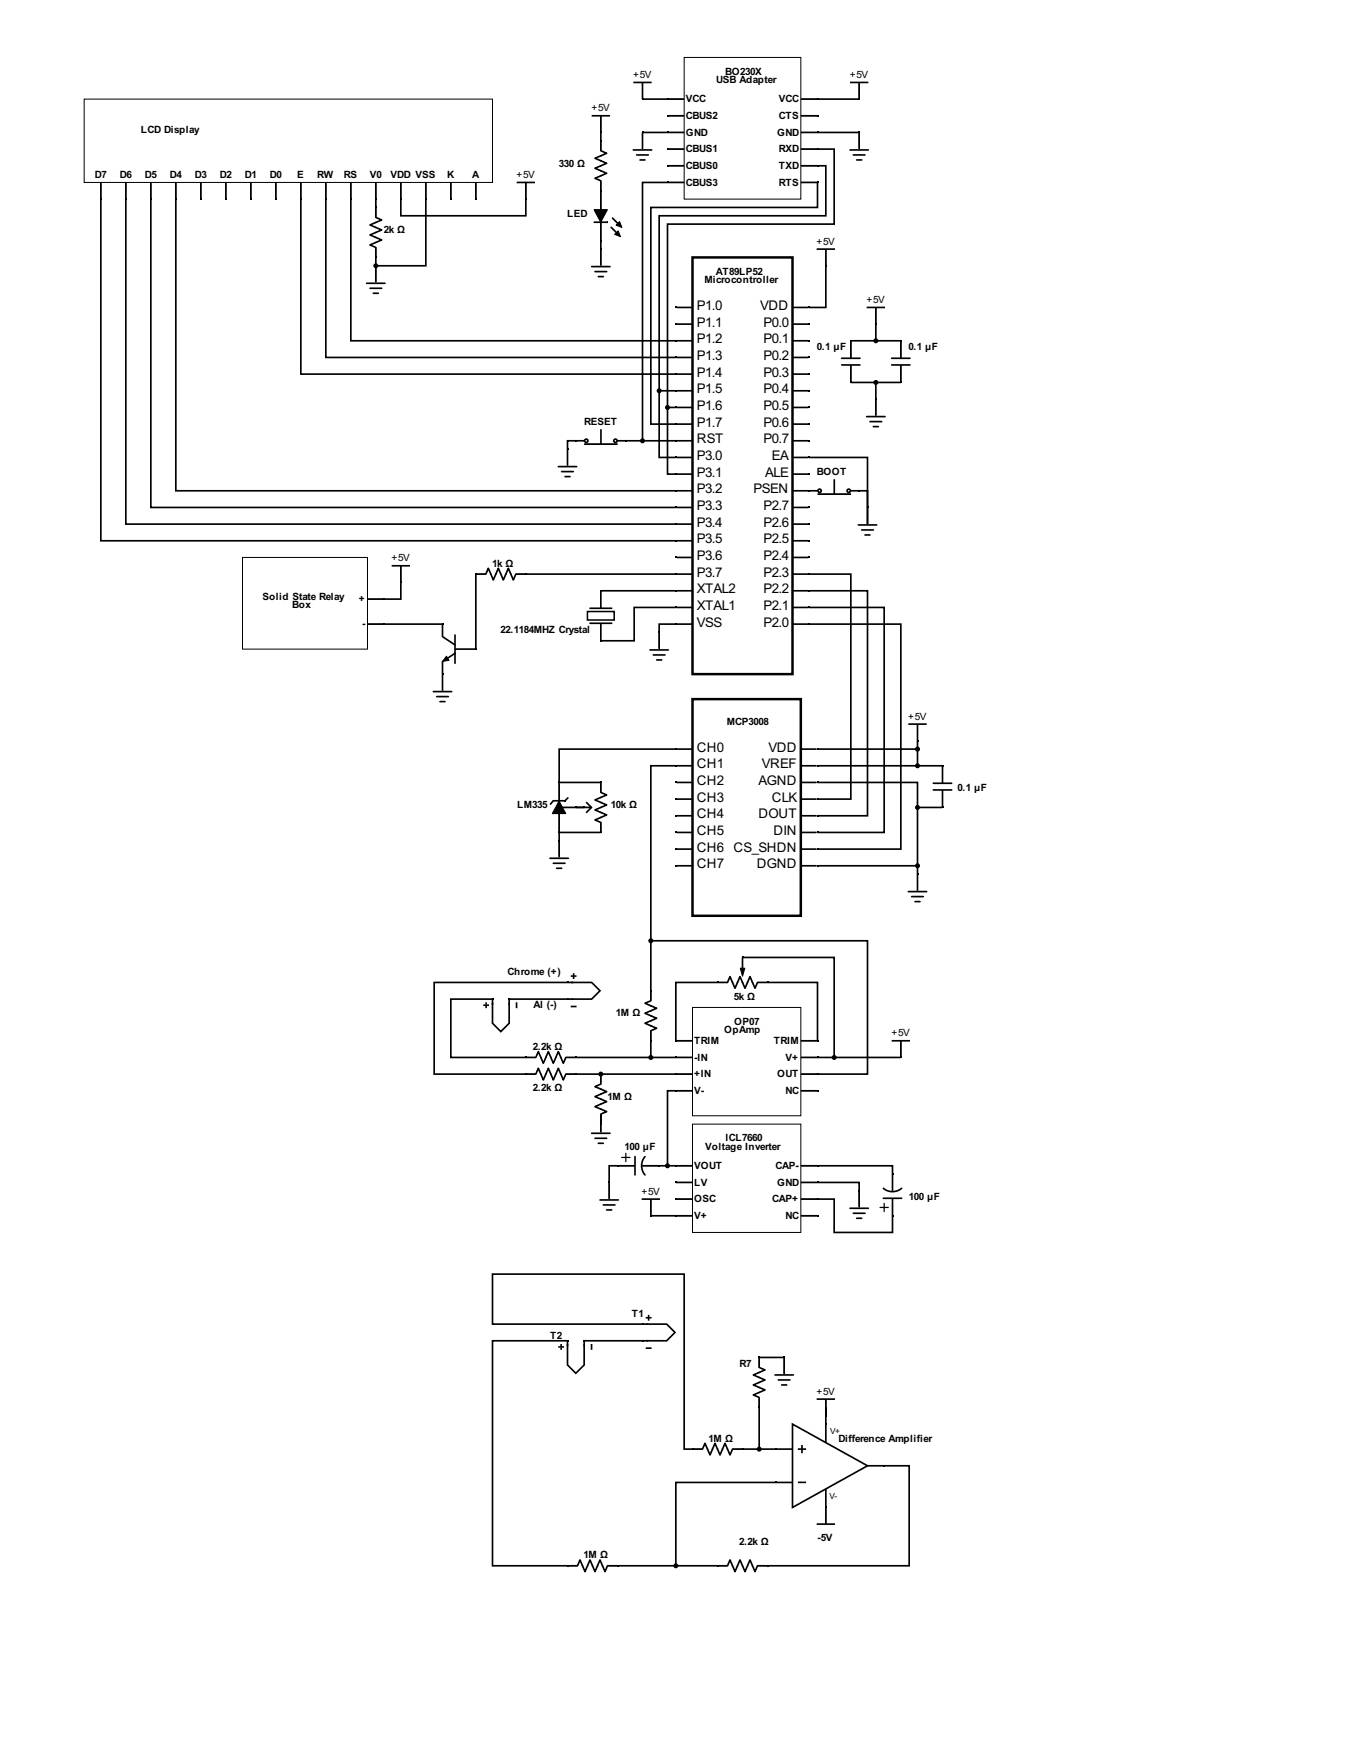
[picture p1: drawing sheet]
<svg xmlns="http://www.w3.org/2000/svg" width="216mm" height="279mm" viewBox="0 0 216 279" stroke-linecap="round" stroke-linejoin="round" font-family="sans-serif">
<path d="M123 235.2h.3v.3h-.3zM123 229.9h.3v.3h-.3zM131 239.2h.2v.2h-.2zM131 225.9h.2v.3h-.2zM140.2 232.6h.3v.2h-.3z" fill="#000"/>
<path d="M125.8 226.1l11.9 6.6-11.9 6.6z" fill="#fff"/>
<g fill="none" stroke="#000" stroke-width=".26">
<path d="M100.7 13.1h2.6M102 15.7h4M102 13.2v2.4M106.1 15.7h2.4M106.1 18.4h2.4M127.3 15.7h2.3M127.3 18.4h2.3M129.8 15.7h6.6M135.1 13.1h2.6M136.4 13.2v2.4M106 29h-4v41h5.3M106.1 21h2.4"/>
<path d="M106.1 23.7h2.4M106.1 26.3h2.4M106.1 29h2.4M127.3 21h2.3M127.3 23.7h2.3M127.3 26.3h2.3M127.3 29h2.3M129.8 29v3.9h-26.5v34.4h4M129.8 23.7h2.6v11.9h-26.4v29.1h1.3M129.8 26.3h1.3v8h-26.5v27.7h2.7M131.1 42.2v6.6h-2.6M88.6 74.1h2.9"/>
<path d="M89.2 74.9h1.8M89.7 75.7h.8M90.1 71.4v2.4M91.4 70h-1.3v1.3M91.5 70h1.2M95.4 68.3v2.1M98.1 70h1.1M99.4 70h2.3M104.6 62.3v10.3h2.7M106 64.9v10.4h1.3M128.5 72.6h9.2v8M136.4 77.9h1.3v5.3"/>
<path d="M107.3 99.1h-2.7v1.3M123.3 235.3h2.4M123.3 230h2.4M125.8 226.1l11.9 6.6-11.9 6.6zM126.8 235.3h1M126.8 230h1M127.3 229.5v1.1M131.1 226.2v2.7M131.1 236.5v2.7M137.7 232.7h2.5"/>
<circle cx="93.1" cy="70" r=".26"/>
<circle cx="97.7" cy="70" r=".26"/>
<circle cx="102" cy="70" r=".26"/>
<circle cx="104.6" cy="62" r=".26"/>
<circle cx="106" cy="64.7" r=".26"/>
</g>
<g fill="none" stroke="#000" stroke-width=".16">
<path d="M102 13.2v2.4M106.1 15.7h2.4M106.1 18.4h2.4M108.6 9.1h18.5v22.5h-18.5zM127.3 15.7h2.3M127.3 18.4h2.3M136.4 13.2v2.4M106.1 21h2.4M106.1 23.7h2.4M106.1 26.3h2.4M106.1 29h2.4M127.3 21h2.3"/>
<path d="M127.3 23.7h2.3M127.3 26.3h2.3M127.3 29h2.3M90.1 71.4v2.4M92.8 70.4h5.2v.2h-5.2z"/>
</g>
<g fill="#000">
<path d="M101.9 15.6h.2v.3h-.2zM105.8 15.6h.3v.3h-.3zM105.8 18.2h.3v.3h-.3zM129.6 15.6h.3v.3h-.3zM129.6 18.2h.3v.3h-.3zM136.3 15.6h.2v.3h-.2zM105.8 20.9h.3v.3h-.3zM105.8 23.5h.3v.3h-.3zM105.8 26.2h.3v.3h-.3zM105.8 28.8h.3v.3h-.3zM129.6 20.9h.3v.3h-.3zM129.6 23.5h.3v.3h-.3z"/>
<path d="M129.6 26.2h.3v.3h-.3zM129.6 28.8h.3v.3h-.3zM107.2 48.7h.2v.2h-.2zM107.2 51.3h.2v.3h-.2zM107.2 54h.2v.2h-.2zM107.2 56.6h.2v.3h-.2zM107.2 59.3h.2v.2h-.2zM128.3 59.3h.3v.2h-.3zM128.3 56.6h.3v.3h-.3zM128.3 54h.3v.2h-.3zM128.3 51.3h.3v.3h-.3zM128.3 48.7h.3v.2h-.3z"/>
<path d="M90 71.2h.2v.2h-.2zM91.3 69.8h.2v.3h-.2zM99.2 69.8h.3v.3h-.3zM107.2 61.9h.2v.3h-.2zM107.2 64.6h.2v.2h-.2zM107.2 67.2h.2v.3h-.2zM107.2 69.8h.2v.3h-.2zM107.2 72.5h.2v.3h-.2zM107.2 75.1h.2v.3h-.2zM107.2 77.8h.2v.2h-.2zM128.3 77.8h.3v.2h-.3zM128.3 75.1h.3v.3h-.3z"/>
<path d="M128.3 72.5h.3v.3h-.3zM128.3 69.8h.3v.3h-.3zM128.3 67.2h.3v.3h-.3zM128.3 64.6h.3v.2h-.3zM128.3 61.9h.3v.3h-.3zM107.2 80.4h.2v.3h-.2zM107.2 83.1h.2v.2h-.2zM107.2 85.7h.2v.3h-.2zM107.2 88.4h.2v.2h-.2zM107.2 91h.2v.3h-.2zM107.2 93.7h.2v.2h-.2zM107.2 96.3h.2v.3h-.2z"/>
<path d="M107.2 98.9h.2v.3h-.2zM128.3 98.9h.3v.3h-.3zM128.3 96.3h.3v.3h-.3zM128.3 93.7h.3v.2h-.3zM128.3 91h.3v.3h-.3zM128.3 88.4h.3v.2h-.3zM128.3 85.7h.3v.3h-.3zM128.3 83.1h.3v.2h-.3zM128.3 80.4h.3v.3h-.3z"/>
<circle cx="102" cy="70" r=".26"/>
<circle cx="104.6" cy="62" r=".26"/>
<circle cx="106" cy="64.7" r=".26"/>
</g>
<path d="M109.9 40.9h15.9v66.1h-15.9z" fill="#fff"/>
<path d="M109.9 40.9h15.9v66.1h-15.9z" fill="none" stroke="#000" stroke-width=".4"/>
<g fill="none" stroke="#000" stroke-width=".26">
<path d="M94.1 18.4h2.6M95.4 18.5v2.4M94.3 35.3h2.2h-.1M95.4 23.9l.9 .4-1.8 .8 1.8 .8-1.8 .8 1.8 .8-1.8 .8 .9 .4M95.4 21v1.3M95.4 22.5v1.3M95.4 28.8v1.4M95.4 30.4v7.7M95.4 38.2v1.3M95.4 39.7v2.4M97 36.1l1.1 1.1M97.2 34.6l1.2 1.1"/>
<path d="M129.8 39.5h2.6M131.1 39.7v2.4M93.9 42.3h2.9M94.5 43.1h1.8M95 43.9h.8M107.4 48.8h2.5M107.4 51.5h2.5M107.4 54.1h2.5M107.4 56.7h2.5M107.4 59.4h2.5M125.8 48.8h2.5M125.8 51.5h2.5"/>
<path d="M125.8 54.1h2.5M125.8 56.7h2.5M125.8 59.4h2.5M133.6 56.9h2.9M133.6 57.9h2.9M135.1 54.2v2.5M135.1 58.1v2.5M137.7 48.8h2.7M139 51.5v2.6h-3.9M139 48.9v2.4M139.3 54.1h3.7M141.6 56.9h2.9"/>
<path d="M141.6 57.9h2.9M143 54.2v2.5M143 58.1v2.5M107.4 62h2.5M107.4 64.7h2.5M107.4 67.3h2.5M107.4 70h2.5M107.4 72.6h2.5M107.4 75.3h2.5M107.4 77.9h2.5M125.8 62h2.5M125.8 64.7h2.5"/>
<path d="M125.8 67.3h2.5M125.8 70h2.5M125.8 72.6h2.5M125.8 75.3h2.5M125.8 77.9h2.5M128.6 77.9h1.1M132.4 76.2v2.1M135.1 60.7h7.9M135.1 77.9h1.2M137.6 66.1h2.9M138.1 66.9h1.9M138.6 67.7h.8"/>
<path d="M139 61v2.4M139 63.5v2.4M93.7 96.6h3.4M95.4 93.9v2.5M95.4 99.1v2.5M107.4 80.6h2.5M107.4 83.2h2.5M107.4 85.8h2.5M107.4 88.5h2.5M107.4 91.1h2.5M107.4 93.8h2.5M107.4 96.4h2.5"/>
<path d="M107.4 99.1h2.5M125.8 80.6h2.5M125.8 83.2h2.5M125.8 85.8h2.5M125.8 88.5h2.5M125.8 91.1h2.5M125.8 93.8h2.5M125.8 96.4h2.5M125.8 99.1h2.5M136.3 83.3h2.9M136.8 84.1h1.8M137.3 84.9h.8"/>
<path d="M137.7 80.7v2.4M103.2 103.2h2.9M103.7 104h1.9M104.2 104.8h.8M104.6 100.5v2.4"/>
<circle cx="139" cy="54.1" r=".26"/>
<circle cx="130.1" cy="77.9" r=".26"/>
<circle cx="134.7" cy="77.9" r=".26"/>
<circle cx="139" cy="60.7" r=".26"/>
</g>
<g fill="#000">
<path d="M95.2 22.2h.3v.3h-.3zM95.2 30.2h.3v.2h-.3zM95.2 39.4h.3v.3h-.3zM95.2 20.9h.3v.3h-.3zM95.2 38.1h.3v.3h-.3zM94.3 33.3h2.1l-1 1.9zM95.4 22.5v1.3zM95.4 28.8v1.4zM97.6 37.2l.5-.6 .4 1zM98.4 35.2l.3 .9-.9-.4zM131 42.1h.2v.2h-.2zM134.9 54h.3v.2h-.3z"/>
<path d="M138.9 51.3h.3v.3h-.3zM142.9 54h.2v.2h-.2zM128.3 77.8h.3v.2h-.3zM134.9 60.6h.3v.2h-.3zM136.3 77.8h.2v.2h-.2zM138.9 63.2h.3v.3h-.3zM142.9 60.6h.2v.2h-.2zM95.2 93.7h.3v.2h-.3zM137.6 80.4h.2v.3h-.2zM95.2 101.6h.3v.3h-.3zM104.5 100.3h.3v.2h-.3z"/>
<circle cx="139" cy="54.1" r=".26"/>
<circle cx="139" cy="60.7" r=".26"/>
</g>
<g fill="none" stroke="#000" stroke-width=".16">
<path d="M95.4 18.5v2.4M95.4 30.4v7.7M95.4 39.7v2.4M97.6 37.2l.5-.6 .4 1zM98.4 35.2l.3 .9-.9-.4zM131.1 39.7v2.4M135.1 54.2v2.5M135.1 58.1v2.5M139 48.9v2.4M143 54.2v2.5M143 58.1v2.5M129.9 78.4h5.1v.1h-5.1z"/>
<path d="M139 63.5v2.4M137.7 80.7v2.4M104.6 100.5v2.4"/>
</g>
<path d="M94.3 33.3h2.1l-1 1.9z" fill="none" stroke="#000" stroke-width=".2"/>
<path d="M93.3 97.1h4.2v1.3h-4.2z" fill="#fff"/>
<path d="M93.3 97.1h4.2v1.3h-4.2z" fill="none" stroke="#000" stroke-width=".24"/>
<g fill="none" stroke="#000" stroke-width=".26">
<path d="M100.5 23.8h3M101.1 24.6h1.8M101.6 25.4h.8M102 21.2v2.3M102 21h4M129.8 21h6.6M134.9 23.8h3M135.5 24.6h1.8M136 25.4h.8M136.4 21.2v2.3M93.7 98.9h3.4M95.4 93.8h11.9"/>
<path d="M107.3 96.4h-6.6v5.3h-5.3"/>
</g>
<g fill="#000">
<path d="M101.9 20.9h.2v.3h-.2zM136.3 20.9h.2v.3h-.2zM107.2 118.8h.2v.3h-.2zM129.6 118.8h.3v.3h-.3zM107.2 121.4h.2v.3h-.2zM107.2 124.1h.2v.2h-.2zM107.2 126.7h.2v.3h-.2zM107.2 129.4h.2v.2h-.2zM107.2 132h.2v.3h-.2zM107.2 134.7h.2v.2h-.2zM107.2 137.3h.2v.3h-.2zM129.6 137.3h.3v.3h-.3z"/>
<path d="M129.6 134.7h.3v.2h-.3zM129.6 132h.3v.3h-.3zM129.6 129.4h.3v.2h-.3zM129.6 126.7h.3v.3h-.3zM129.6 124.1h.3v.2h-.3zM129.6 121.4h.3v.3h-.3z"/>
</g>
<path d="M102 21.2v2.3M136.4 21.2v2.3" fill="none" stroke="#000" stroke-width=".16"/>
<path d="M109.9 111h17.2v34.4h-17.2z" fill="#fff"/>
<path d="M109.9 111h17.2v34.4h-17.2z" fill="none" stroke="#000" stroke-width=".4"/>
<g fill="none" stroke="#000" stroke-width=".26">
<path d="M128.5 99.1h14.5v35.7h-13.2M128.5 96.4h11.9v35.8h-10.6M128.5 93.8h9.2v35.7h-7.9M128.5 91.1h6.6v35.8h-5.3M107.3 118.9h-18.5v5.3h6.6M107.4 118.9h2.5M127.1 118.9h2.5M129.8 118.9h15.6M144.3 115h2.7M145.7 117.6v4h-15.9M145.7 115.1v2.4M87.3 136.3h2.9"/>
<path d="M87.8 137h1.9M88.4 137.8h.8M88.8 124.3v7.7M88.8 133.6v2.4M88.9 128.2h3.7M90.2 126.7l-.5 .4h.2h-2.1l-.4 .6M95.4 125.8l.9 .4-1.8 .8 1.8 .8-1.8 .8 1.8 .8-1.8 .8 .9 .4M95.4 132.2h-6.6v1.3M95.4 124.3v1.4M95.4 130.7v1.3M107.4 121.6h2.5M107.4 124.2h2.5"/>
<path d="M107.4 126.9h2.5M107.4 129.5h2.5M107.4 132.2h2.5M107.4 134.8h2.5M107.4 137.4h2.5M127.1 121.6h2.5M127.1 124.2h2.5M127.1 126.9h2.5M127.1 129.5h2.5M127.1 132.2h2.5M127.1 134.8h2.5M127.1 137.4h2.5"/>
<path d="M129.8 124.2h15.9v14.6M129.8 137.4h15.6M145.7 138.9v2.4M145.9 121.6h3.7M145.9 128.2h3.7M148.2 124.3h2.9M148.2 125.4h2.9M149.6 121.7v2.5M149.6 125.5v2.6M144.2 141.5h2.9M144.7 142.3h1.9M145.3 143.1h.7"/>
<circle cx="145.7" cy="118.9" r=".26"/>
<circle cx="145.7" cy="128.2" r=".26"/>
<circle cx="145.7" cy="121.6" r=".26"/>
<circle cx="145.7" cy="137.4" r=".26"/>
</g>
<g fill="#000">
<path d="M145.5 117.5h.3v.2h-.3zM88.6 124.1h.3v.2h-.3zM88.6 132h.3v.3h-.3zM88.6 133.3h.3v.3h-.3zM88.7 127.2l1.1 1.9h-2.1zM92.6 128.1h.3v.2h-.3zM95.2 124.1h.3v.2h-.3zM95.2 132h.3v.3h-.3zM95.4 124.3v1.4zM95.4 130.7v1.3zM145.5 138.6h.3v.3h-.3zM149.5 121.4h.3v.3h-.3z"/>
<path d="M149.5 128.1h.3v.2h-.3z"/>
<circle cx="145.7" cy="118.9" r=".26"/>
<circle cx="145.7" cy="121.6" r=".26"/>
<circle cx="145.7" cy="128.2" r=".26"/>
<circle cx="145.7" cy="137.4" r=".26"/>
</g>
<path d="M145.7 115.1v2.4M88.8 124.3v7.7M88.8 133.6v2.4M88.9 128.2h3.7M145.7 138.9v2.4M149.6 121.7v2.5M149.6 125.5v2.6" fill="none" stroke="#000" stroke-width=".16"/>
<path d="M88.7 127.2l1.1 1.9h-2.1z" fill="none" stroke="#000" stroke-width=".2"/>
<path d="M13.4 15.7h64.8v13.3h-64.8z" fill="#fff"/>
<g fill="none" stroke="#000" stroke-width=".16">
<path d="M13.4 15.7h64.8v13.3h-64.8zM16 29.1v2.4M20 29.1v2.4M23.9 29.1v2.4M27.9 29.1v2.4M31.9 29.1v2.4M35.9 29.1v2.4M39.8 29.1v2.4M43.8 29.1v2.4M47.8 29.1v2.4M51.7 29.1v2.4M55.7 29.1v2.4"/>
<path d="M59.7 29.1v2.4M63.6 29.1v2.4M67.6 29.1v2.4M71.6 29.1v2.4M75.5 29.1v2.4M83.5 29.1v2.4M59.7 42.3v2.4"/>
</g>
<g fill="#000">
<path d="M15.9 31.5h.2v.2h-.2zM19.8 31.5h.3v.2h-.3zM23.8 31.5h.3v.2h-.3zM27.8 31.5h.2v.2h-.2zM31.7 31.5h.3v.2h-.3zM35.7 31.5h.3v.2h-.3zM39.7 31.5h.3v.2h-.3zM43.7 31.5h.2v.2h-.2zM47.6 31.5h.3v.2h-.3zM51.6 31.5h.3v.2h-.3zM55.6 31.5h.2v.2h-.2zM59.5 31.5h.3v.2h-.3z"/>
<path d="M59.5 32.8h.3v.3h-.3zM59.7 33.1v1.3zM59.7 39.4v1.3zM63.5 31.5h.3v.2h-.3zM67.5 31.5h.2v.2h-.2zM71.4 31.5h.3v.2h-.3zM75.4 31.5h.3v.2h-.3zM83.3 31.5h.3v.2h-.3zM59.5 42.1h.3v.2h-.3zM59.5 40.7h.3v.3h-.3zM101.9 212.7h.2v.3h-.2zM101.9 210.1h.2v.2h-.2z"/>
<circle cx="59.7" cy="42.2" r=".26"/>
</g>
<g fill="none" stroke="#000" stroke-width=".26">
<path d="M16 31.6v54.2h91.3M16 29.1v2.4M20 31.6v51.6h87.3M20 29.1v2.4M23.9 31.6v49h83.4M23.9 29.1v2.4M27.9 31.6v46.3h79.4M27.9 29.1v2.4M31.9 29.1v2.4M35.9 29.1v2.4M39.8 29.1v2.4M43.8 29.1v2.4"/>
<path d="M47.8 31.6v27.8h59.5M47.8 29.1v2.4M51.7 31.6v25.1h55.6M51.7 29.1v2.4M55.7 31.6v22.5h51.6M55.7 29.1v2.4M59.7 34.5l.9 .4-1.9 .8 1.9 .8-1.9 .8 1.9 .8-1.9 .8 1 .4M59.7 29.1v2.4M59.7 31.6v1.3M59.7 33.1v1.3M59.7 39.4v1.3M63.6 31.6v2.7h19.9v-2.7"/>
<path d="M63.6 29.1v2.4M67.6 31.6v10.6h-7.9h.2M67.6 29.1v2.4M71.6 29.1v2.4M75.5 29.1v2.4M82.2 29h2.6M83.5 29.1v2.4M58.2 45h2.9M58.7 45.8h1.9M59.3 46.6h.8M59.7 40.9v1.3M59.7 42.3v2.4"/>
<path d="M102.5 210.2h3.3l1.4 1.3-1.4 1.3h-3.3"/>
<circle cx="59.7" cy="42.2" r=".26"/>
</g>
<path d="M102.6 209.2h.7z" fill="#fff"/>
<path d="M102.6 209.2h.7" fill="none" stroke="#000" stroke-width=".25"/>
<path d="M103 208.9v.6z" fill="#fff"/>
<path d="M103 208.9v.6" fill="none" stroke="#000" stroke-width=".25"/>
<path d="M102.6 214h.7z" fill="#fff"/>
<path d="M102.6 214h.7" fill="none" stroke="#000" stroke-width=".26"/>
<path d="M102.1 212.8h.7z" fill="#fff"/>
<path d="M102.1 212.8h.7" fill="none" stroke="#000" stroke-width=".26"/>
<path d="M102.1 210.2h.7z" fill="#fff"/>
<path d="M90.1 213.4v3.3l1.3 1.3 1.3-1.3v-3.3M102.1 210.2h.7" fill="none" stroke="#000" stroke-width=".26"/>
<path d="M90 212.7h.2v.3h-.2zM92.6 212.7h.3v.3h-.3z" fill="#000"/>
<path d="M89.1 213.5v.7z" fill="#fff"/>
<path d="M89.1 213.5v.7" fill="none" stroke="#000" stroke-width=".25"/>
<path d="M88.7 213.8h.7z" fill="#fff"/>
<path d="M88.7 213.8h.7" fill="none" stroke="#000" stroke-width=".25"/>
<path d="M93.9 213.5v.7z" fill="#fff"/>
<path d="M93.9 213.5v.7" fill="none" stroke="#000" stroke-width=".26"/>
<path d="M92.7 213v.6z" fill="#fff"/>
<path d="M92.7 213v.6" fill="none" stroke="#000" stroke-width=".26"/>
<path d="M90.1 213v.6z" fill="#fff"/>
<g fill="none" stroke="#000" stroke-width=".26">
<path d="M91.5 128.2h2.3M93.1 127.4l.8 .8-.8 .7M90.1 212.8h-11.9v35.8h11.9M90.1 213v.6M92.7 212.8h9.3M102 210.2h-23.8v-7.9h30.4v27.7h1.3M120.5 217.1l.9 .4-1.8 .8 1.8 .8-1.8 .8 1.8 .8-1.8 .7 .9 .4M120.5 215.6v1.4M120.5 215.5h4M123 218.3h2.9M123.6 219.1h1.8M124.1 219.9h.8"/>
<path d="M124.5 215.6v2.4M110.1 230h1.3M111.5 230l.4-.9 .8 1.9 .8-1.9 .8 1.9 .8-1.9 .8 1.9 .4-1M116.4 230h1.3M117.9 230h5.3M120.5 222v1.3M120.5 223.4v6.4M123.2 235.3h-15.9v13M129.8 222.1h2.6M131.1 224.8v-1.4v2.7M131.1 222.2v2.4M131.1 239.4v2.4"/>
<path d="M140.4 232.7h3.9v15.9h-22.5M90.2 248.6h1.3M91.7 248.6l.4-1 .8 1.9 .8-1.9 .8 1.9 .7-1.9 .8 1.9 .4-.9M96.6 248.6h1.3M98 248.6h15.9M114 248.6h1.4M115.5 248.6l.4-1 .8 1.9 .8-1.9 .8 1.9 .8-1.9 .8 1.9 .4-.9M120.4 248.6h1.3M129.8 242h2.6"/>
<circle cx="120.5" cy="230" r=".26"/>
<circle cx="107.3" cy="248.6" r=".26"/>
</g>
<g fill="#000">
<path d="M91.3 128.1h.2v.2h-.2zM120.4 215.4h.2v.2h-.2zM120.5 215.6v1.4zM124.4 215.4h.2v.2h-.2zM109.8 229.9h.3v.3h-.3zM110.1 230h1.3zM116.4 230h1.3zM117.7 229.9h.3v.3h-.3zM120.4 223.3h.2v.3h-.2zM120.5 222v1.3zM131 224.6h.2v.3h-.2zM131 239.2h.2v.2h-.2z"/>
<path d="M90 248.4h.2v.3h-.2zM90.2 248.6h1.3zM96.6 248.6h1.3zM97.9 248.4h.3v.3h-.3zM113.8 248.4h.2v.3h-.2zM114 248.6h1.4zM120.4 248.6h1.3zM121.7 248.4h.3v.3h-.3z"/>
<circle cx="120.5" cy="230" r=".26"/>
<circle cx="107.3" cy="248.6" r=".26"/>
</g>
<path d="M91.5 128.2h2.3M124.5 215.6v2.4M131.1 222.2v2.4M131.1 239.4v2.4" fill="none" stroke="#000" stroke-width=".16"/>
<path d="M109.9 159.9h17.2v17.2h-17.2z" fill="#fff"/>
<path d="M109.9 159.9h17.2v17.2h-17.2zM117.5 153.7h.7l-.3 1.3zM107.4 165.2h2.4M107.4 167.9h2.4M107.4 170.5h2.4M107.4 173.2h2.4M127.3 165.2h2.3M127.3 167.9h2.3M127.3 170.5h2.3M127.3 173.2h2.3M143 165.4v2.3" fill="none" stroke="#000" stroke-width=".16"/>
<g fill="#000">
<path d="M113.8 155.8h.2v.3h-.2zM114 156h1.4zM117.7 151.9h.3v.2h-.3zM117.9 152.1v1.9zM117.5 153.7h.7l-.3 1.3zM120.4 156h1.3zM121.7 155.8h.3v.3h-.3zM107.2 165.1h.2v.3h-.2zM107.2 167.7h.2v.3h-.2zM107.2 170.4h.2v.2h-.2zM107.2 173h.2v.3h-.2zM129.6 165.1h.3v.3h-.3z"/>
<path d="M129.6 167.7h.3v.3h-.3zM129.6 170.4h.3v.2h-.3zM129.6 173h.3v.3h-.3zM142.9 167.7h.2v.3h-.2z"/>
</g>
<g fill="none" stroke="#000" stroke-width=".26">
<path d="M114 156h1.4M115.5 156l.4-1 .8 1.9 .8-1.9 .8 1.9 .8-1.9 .8 1.9 .4-.9M117.9 152.1v1.9M120.4 156h1.3M107.4 165.2h2.4M107.4 167.9h2.4M107.4 170.5h2.4M107.4 173.2h2.4M127.3 165.2h2.3M127.3 167.9h2.3M127.3 170.5h2.3M127.3 173.2h2.3"/>
<path d="M129.8 167.9h13.2M141.7 165.2h2.6M143 165.4v2.3"/>
</g>
<path d="M109.9 178.5h17.2v17.2h-17.2z" fill="#fff"/>
<path d="M95.4 177.3v2.3M109.9 178.5h17.2v17.2h-17.2zM103.3 190.5v2.4M107.4 185.1h2.4M107.4 187.7h2.4M107.4 190.4h2.4M107.4 193h2.4M127.3 185.1h2.3M127.3 187.7h2.3M127.3 190.4h2.3M127.3 193h2.3M136.4 189.2v2.4" fill="none" stroke="#000" stroke-width=".16"/>
<g fill="#000">
<path d="M90 158.5h.2v.2h-.2zM90 155.8h.2v.3h-.2zM103.3 157.4v1.3zM103.2 157.2h.3v.2h-.3zM83.3 170.4h.3v.2h-.3zM83.3 167.7h.3v.3h-.3zM83.6 170.5h1.3zM83.6 167.9h1.3zM90 170.5h1.3zM90 167.9h1.3zM91.3 170.4h.2v.2h-.2zM91.3 167.7h.2v.3h-.2z"/>
<path d="M95.2 177h.3v.3h-.3zM95.4 170.6v1.4zM95.4 177v1.3zM95.2 170.4h.3v.2h-.3zM95.2 178.3h.3v.3h-.3zM103.3 163.8v1.3zM103.2 165.1h.3v.3h-.3zM103.2 192.9h.3v.2h-.3zM107.2 184.9h.2v.3h-.2zM107.2 187.6h.2v.2h-.2zM107.2 190.2h.2v.3h-.2zM107.2 192.9h.2v.2h-.2z"/>
<path d="M129.6 184.9h.3v.3h-.3zM129.6 187.6h.3v.2h-.3zM129.6 192.9h.3v.2h-.3zM129.6 190.2h.3v.3h-.3zM136.3 188.9h.2v.3h-.2z"/>
<circle cx="103.3" cy="149.3" r=".26"/>
<circle cx="95.4" cy="170.5" r=".26"/>
<circle cx="103.3" cy="167.9" r=".26"/>
<circle cx="132.4" cy="167.9" r=".26"/>
</g>
<g fill="none" stroke="#000" stroke-width=".26">
<path d="M107.3 121.6h-4v27.7h34.4v21.2h-7.9M90.6 156h3.3l1.3 1.3-1.3 1.3h-3.3M103.3 149.6v7.7M103.3 158.9l-.9 .4 1.8 .8-1.8 .8 1.8 .8-1.8 .7 1.8 .8-.9 .4M103.3 157.4v1.3M113.9 156h-6.6v9.2M117.9 152h14.5v15.6M121.8 156h8v9.2M83.6 170.5h1.3M83.6 167.9h1.3M85.1 170.5l.4-.9 .8 1.8 .7-1.8 .8 1.8 .8-1.8 .8 1.8 .4-.9M85.1 167.9l.4-1 .8 1.9 .7-1.9 .8 1.9 .8-1.9 .8 1.9 .4-.9"/>
<path d="M90 170.5h1.3M90 167.9h1.3M91.4 170.5h3.7M91.4 167.9h11.7M93.9 179.9h2.9M95.4 170.5h11.9M95.4 172.1l-.9 .4 1.8 .8-1.8 .8 1.8 .8-1.8 .8 1.8 .8-.9 .4M95.4 170.6v1.4M95.4 177v2.6M103.3 165.2v2.7h4M103.3 163.8v1.3M94.5 180.7h1.8"/>
<path d="M95 181.5h.8M102 190.4h2.6M103.3 190.5v2.4M107.4 185.1h2.4M107.4 187.7h2.4M107.4 190.4h2.4M107.4 193h2.4M127.3 185.1h2.3M127.3 187.7h2.3M127.3 190.4h2.3M127.3 193h2.3M134.9 191.8h3"/>
<path d="M135.5 192.6h1.8M136 193.4h.8M136.4 189.2v2.4"/>
<circle cx="103.3" cy="149.3" r=".26"/>
<circle cx="95.4" cy="170.5" r=".26"/>
<circle cx="103.3" cy="167.9" r=".26"/>
<circle cx="132.4" cy="167.9" r=".26"/>
</g>
<path d="M90.7 155h.7z" fill="#fff"/>
<path d="M90.7 155h.7" fill="none" stroke="#000" stroke-width=".25"/>
<path d="M91.1 154.6v.7z" fill="#fff"/>
<path d="M91.1 154.6v.7" fill="none" stroke="#000" stroke-width=".25"/>
<path d="M90.7 159.8h.7z" fill="#fff"/>
<path d="M90.7 159.8h.7" fill="none" stroke="#000" stroke-width=".26"/>
<path d="M90.2 158.6h.7z" fill="#fff"/>
<path d="M90.2 158.6h.7" fill="none" stroke="#000" stroke-width=".26"/>
<path d="M90.2 156h.7z" fill="#fff"/>
<path d="M78.2 159.1v3.3l1.3 1.4 1.3-1.4v-3.3M90.2 156h.7" fill="none" stroke="#000" stroke-width=".26"/>
<path d="M78.1 158.5h.2v.2h-.2zM80.7 158.5h.3v.2h-.3z" fill="#000"/>
<path d="M77.2 159.2v.7z" fill="#fff"/>
<path d="M77.2 159.2v.7" fill="none" stroke="#000" stroke-width=".25"/>
<path d="M76.8 159.6h.7z" fill="#fff"/>
<path d="M76.8 159.6h.7" fill="none" stroke="#000" stroke-width=".25"/>
<path d="M82 159.3v.6z" fill="#fff"/>
<path d="M82 159.3v.6" fill="none" stroke="#000" stroke-width=".26"/>
<path d="M80.8 158.7v.7z" fill="#fff"/>
<path d="M80.8 158.7v.7" fill="none" stroke="#000" stroke-width=".26"/>
<path d="M78.2 158.7v.7z" fill="#fff"/>
<g fill="none" stroke="#000" stroke-width=".26">
<path d="M70.2 99.2v1.7M75.5 91.1v11.9M75.7 91.1h1.3M77.1 91.1l.4-.9 .8 1.9 .8-1.9 .8 1.9 .8-1.9 .8 1.9 .4-1M82 91.1h1.3M83.5 91.1h23.8M68.8 109.8h2.9M69.3 110.6h1.9M69.8 111.4h.8M70.2 107.1v2.4M70.2 101.1l2 1.3M70.2 105.2v1.7"/>
<path d="M72.2 103.7l-2 1.3M72.2 100.8v4.5M72.4 103h3M78.2 158.6h-6.6v9.3h11.9M78.2 158.7v.7M80.8 158.6h9.3M90.1 156h-21.2v14.5h14.6M107.3 173.2h-1.3v11.6M95.2 190.5h3M95.8 191.3h1.8M96.3 192.1h.8M96.7 187.8v2.4"/>
<path d="M98 185.1h-1.3v2.6M98.2 185.1h2.5M100.8 183.6v2.9M102 185.1h2.5M102.4 183.6a2.25 2.25 0 0 0 0 2.9M103.3 193h4M104.6 185.1h2.7M129.8 187.7h6.6v1.3M129.8 185.1h11.9v1.3M129.8 190.4h2.6v5.3h9.3v-2.7M140.2 190.2h2.9M140.2 188.6a2.25 2.25 0 0 0 2.9 0"/>
<path d="M141.7 186.5v2.5M141.7 190.4v2.5"/>
<circle cx="106" cy="185.1" r=".26"/>
</g>
<g fill="#000">
<path d="M70.1 98.9h.3v.3h-.3zM75.4 91h.3v.3h-.3zM75.7 91.1h1.3zM82 91.1h1.3zM83.3 91h.3v.3h-.3zM70.1 106.9h.3v.2h-.3zM70.9 104.2l.4 .6-1 .2zM75.4 102.9h.3v.3h-.3zM96.6 187.6h.2v.2h-.2zM97.9 184.9h.3v.3h-.3zM104.5 184.9h.3v.3h-.3zM141.6 192.9h.2v.2h-.2z"/>
<path d="M141.6 186.3h.2v.2h-.2z"/>
<circle cx="106" cy="185.1" r=".26"/>
</g>
<path d="M98.7 183.7h1.3M99.4 183.1v1.3M139.7 191.7h1.3M140.4 191v1.3" fill="none" stroke="#000" stroke-width=".2"/>
<path d="M70.2 107.1v2.4M70.9 104.2l.4 .6-1 .2zM96.7 187.8v2.4M98.2 185.1h2.5M102 185.1h2.5M141.7 186.5v2.5M141.7 190.4v2.5" fill="none" stroke="#000" stroke-width=".16"/>
<path d="M38.5 88.5h19.8v14.5h-19.8z" fill="#fff"/>
<path d="M38.5 88.5h19.8v14.5h-19.8zM58.5 99.1h2.4M58.5 95.1h2.4M63.6 90v2.3" fill="none" stroke="#000" stroke-width=".16"/>
<path d="M60.9 98.9h.2v.3h-.2zM60.9 95h.2v.2h-.2zM63.5 92.3h.3v.3h-.3z" fill="#000"/>
<path d="M58.5 99.1h2.4M58.5 95.1h2.4M61 99.1h9.2M62.3 89.8h2.7M63.6 92.5v2.6h-2.6M63.6 90v2.3" fill="none" stroke="#000" stroke-width=".26"/>
<g font-size="2.1">
<text x="110.6" y="49.2">P1.0</text>
<text x="110.6" y="51.9">P1.1</text>
<text x="120.6" y="49.2">VDD</text>
<text x="121.2" y="51.9">P0.0</text>
<text x="110.6" y="54.5">P1.2</text>
<text x="110.6" y="57.1">P1.3</text>
<text x="110.6" y="59.8">P1.4</text>
<text x="121.2" y="59.8">P0.3</text>
<text x="121.2" y="57.1">P0.2</text>
<text x="121.2" y="54.5">P0.1</text>
<text x="110.6" y="62.4">P1.5</text>
<text x="110.6" y="65.1">P1.6</text>
<text x="121.2" y="65.1">P0.5</text>
<text x="121.2" y="62.4">P0.4</text>
<text x="110.6" y="67.7">P1.7</text>
<text x="110.6" y="70.4">RST</text>
<text x="121.2" y="70.4">P0.7</text>
<text x="121.2" y="67.7">P0.6</text>
<text x="110.6" y="73">P3.0</text>
<text x="110.6" y="75.7">P3.1</text>
<text x="121.4" y="75.7">ALE</text>
<text x="122.5" y="73">EA</text>
<text x="110.6" y="78.3">P3.2</text>
<text x="110.6" y="81">P3.3</text>
<text x="110.6" y="83.6">P3.4</text>
<text x="119.6" y="78.3">PSEN</text>
<text x="121.2" y="83.6">P2.6</text>
<text x="121.2" y="81">P2.7</text>
<text x="110.6" y="86.2">P3.5</text>
<text x="110.6" y="88.9">P3.6</text>
<text x="121.2" y="88.9">P2.4</text>
<text x="121.2" y="86.2">P2.5</text>
<text x="110.6" y="91.5">P3.7</text>
<text x="110.6" y="94.2">XTAL2</text>
<text x="121.2" y="94.2">P2.2</text>
<text x="121.2" y="91.5">P2.3</text>
<text x="110.6" y="96.8">XTAL1</text>
<text x="110.6" y="99.5">VSS</text>
<text x="121.2" y="99.5">P2.0</text>
<text x="121.2" y="96.8">P2.1</text>
<text x="110.6" y="119.3">CH0</text>
<text x="122" y="119.3">VDD</text>
<text x="110.6" y="122">CH1</text>
<text x="110.6" y="124.6">CH2</text>
<text x="120.4" y="124.6">AGND</text>
<text x="120.9" y="122">VREF</text>
<text x="110.6" y="127.3">CH3</text>
<text x="110.6" y="129.9">CH4</text>
<text x="120.4" y="129.9">DOUT</text>
<text x="122.5" y="127.3">CLK</text>
<text x="110.6" y="132.5">CH5</text>
<text x="110.6" y="135.2">CH6 CS_SHDN</text>
<text x="110.6" y="137.8">CH7</text>
<text x="120.1" y="137.8">DGND</text>
<text x="122.8" y="132.5">DIN</text>
</g>
<g font-size="1.6">
<text x="115.1" y="11.8">BO230X</text>
<text x="93.9" y="17.7">+5V</text>
<text x="100.5" y="12.4">+5V</text>
<text x="108.9" y="16.2">VCC</text>
<text x="113.7" y="13.2">USB Adapter</text>
<text x="123.6" y="16.2">VCC</text>
<text x="134.9" y="12.4">+5V</text>
<text x="22.4" y="21.2">LCD Display</text>
<text x="108.9" y="18.9">CBUS2</text>
<text x="108.9" y="21.5">GND</text>
<text x="123.4" y="21.5">GND</text>
<text x="123.6" y="18.9">CTS</text>
<text x="15" y="28.2">D7</text>
<text x="19" y="28.2">D6</text>
<text x="23" y="28.2">D5</text>
<text x="27" y="28.2">D4</text>
<text x="30.9" y="28.2">D3</text>
<text x="34.9" y="28.2">D2</text>
<text x="38.9" y="28.2">D1</text>
<text x="42.8" y="28.2">D0</text>
<text x="47.2" y="28.2">E</text>
<text x="50.4" y="28.2">RW</text>
<text x="54.6" y="28.2">RS</text>
<text x="58.7" y="28.2">V0</text>
<text x="62" y="28.2">VDD VSS</text>
<text x="71" y="28.2">K</text>
<text x="75" y="28.2">A</text>
<text x="82" y="28.3">+5V</text>
<text x="88.7" y="26.5">330 Ω</text>
<text x="108.9" y="24.2">CBUS1</text>
<text x="108.9" y="26.8">CBUS0</text>
<text x="108.9" y="29.5">CBUS3</text>
<text x="123.6" y="24.2">RXD</text>
<text x="123.6" y="26.8">TXD</text>
<text x="123.6" y="29.5">RTS</text>
<text x="90" y="34.4">LED</text>
<text x="60.9" y="37">2k Ω</text>
<text x="129.6" y="38.9">+5V</text>
<text x="111.9" y="45">Microcontroller</text>
<text x="113.6" y="43.6">AT89LP52</text>
<text x="137.5" y="48.1">+5V</text>
<text x="129.6" y="55.6">0.1 μF</text>
<text x="144.2" y="55.6">0.1 μF</text>
<text x="92.7" y="67.5">RESET</text>
<text x="129.6" y="75.4">BOOT</text>
<text x="62.1" y="89.1">+5V</text>
<text x="78.1" y="90">1k Ω</text>
<text x="41.7" y="95.2">Solid State Relay</text>
<text x="57" y="95.6">+</text>
<text x="46.4" y="96.6">Box</text>
<text x="57.5" y="99.6">-</text>
<text x="79.4" y="100.5">22.1184MHZ Crystal</text>
<text x="115.4" y="115.1">MCP3008</text>
<text x="144.2" y="114.3">+5V</text>
<text x="152" y="125.6">0.1 μF</text>
<text x="82.1" y="128.3">LM335</text>
<text x="97" y="128.2">10k Ω</text>
<text x="80.6" y="154.8">Chrome (+)</text>
<text x="84.7" y="160.1">Al (-)</text>
<text x="97.8" y="161.3">1M Ω</text>
<text x="116.5" y="158.7">5k Ω</text>
<text x="84.6" y="166.6">2.2k Ω</text>
<text x="110.2" y="165.7">TRIM</text>
<text x="115" y="164">OpAmp</text>
<text x="116.5" y="162.7">OP07</text>
<text x="122.8" y="165.7">TRIM</text>
<text x="141.5" y="164.5">+5V</text>
<text x="84.6" y="173.2">2.2k Ω</text>
<text x="110.2" y="168.4">-IN</text>
<text x="110.2" y="171">+IN</text>
<text x="110.2" y="173.7">V-</text>
<text x="123.4" y="171">OUT</text>
<text x="124.7" y="168.4">V+</text>
<text x="124.7" y="173.7">NC</text>
<text x="96.4" y="174.6">1M Ω</text>
<text x="99.2" y="182.5">100 μF</text>
<text x="110.2" y="185.6">VOUT</text>
<text x="111.9" y="182.5">Voltage Inverter</text>
<text x="115.2" y="181.2">ICL7660</text>
<text x="123.1" y="185.6">CAP-</text>
<text x="101.8" y="189.7">+5V</text>
<text x="110.2" y="188.2">LV</text>
<text x="110.2" y="190.9">OSC</text>
<text x="122.6" y="190.9">CAP+</text>
<text x="123.4" y="188.2">GND</text>
<text x="144.3" y="190.5">100 μF</text>
<text x="110.2" y="193.5">V+</text>
<text x="124.7" y="193.5">NC</text>
<text x="100.3" y="209">T1</text>
<text x="87.3" y="212.6">T2</text>
<text x="117.4" y="217">R7</text>
<text x="129.6" y="221.4">+5V</text>
<text x="112.4" y="228.9">1M Ω</text>
<text x="133.1" y="228.9">Difference Amplifier</text>
<text x="117.3" y="245.3">2.2k Ω</text>
<text x="129.8" y="244.7">-5V</text>
<text x="92.6" y="247.4">1M Ω</text>
</g>
<g font-size="1.3">
<text x="131.8" y="227.6">V+</text>
<text x="131.7" y="237.9">V-</text>
</g>
</svg>
